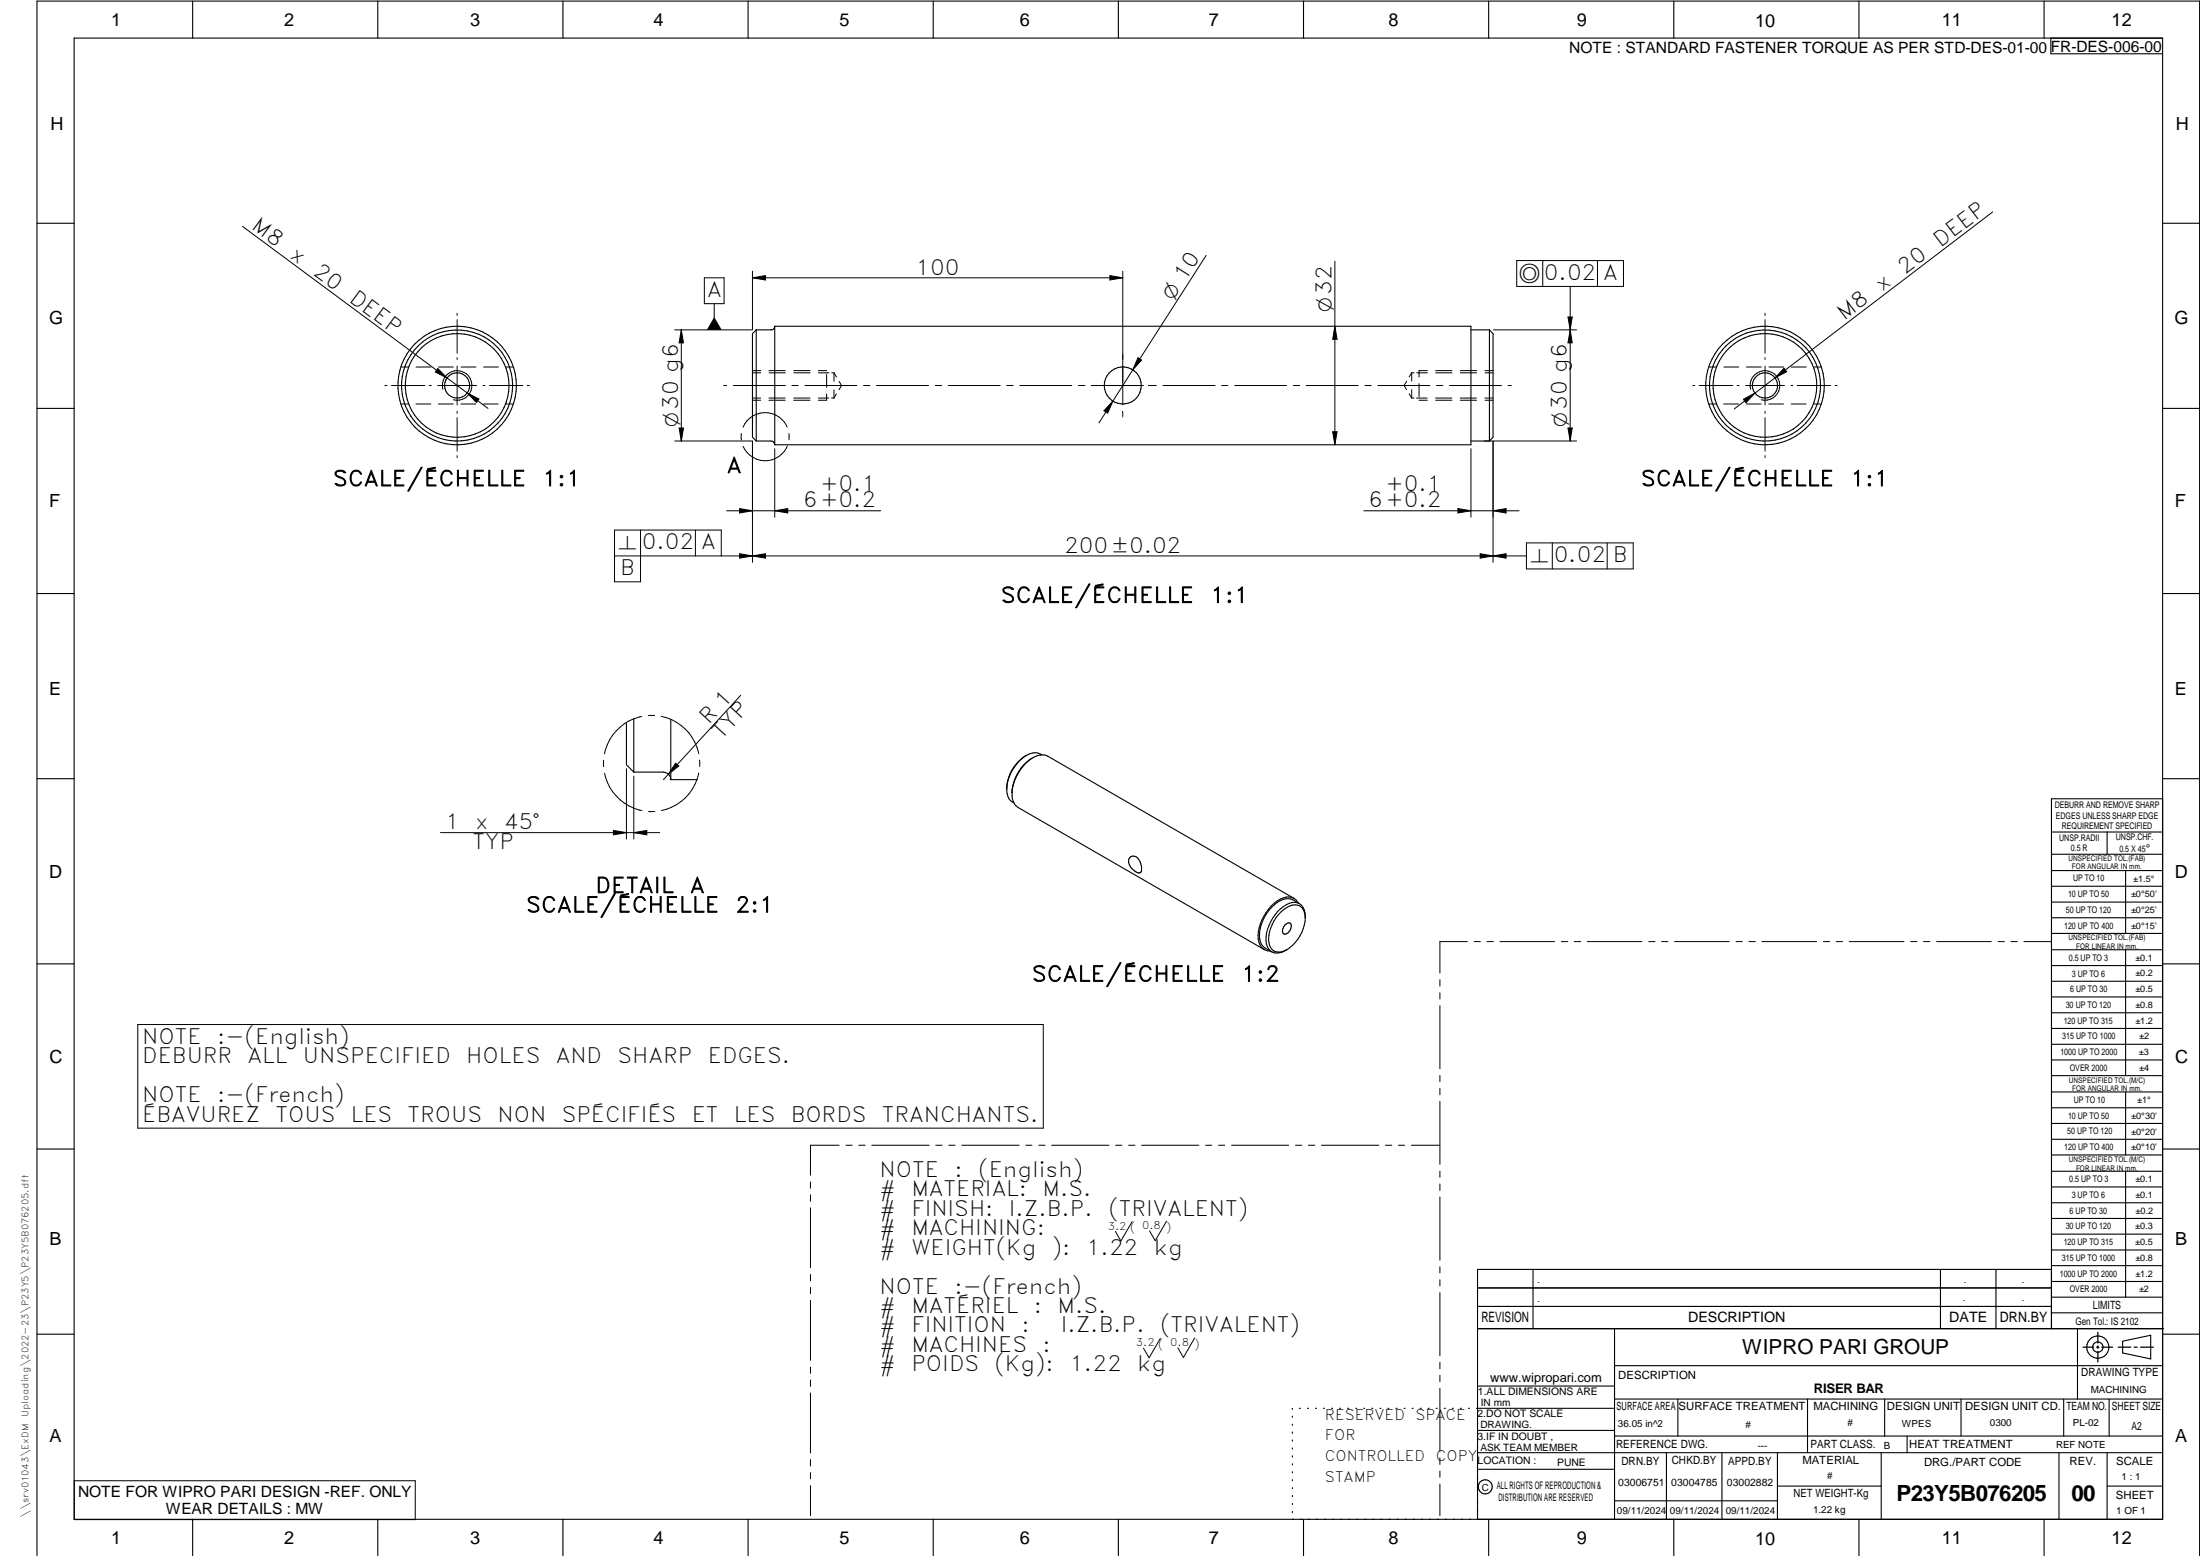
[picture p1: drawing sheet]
<svg xmlns="http://www.w3.org/2000/svg" width="594mm" height="420mm" viewBox="0 0 594 420" stroke-linecap="round" stroke-linejoin="round" font-family="sans-serif">
<g fill="none" stroke="#000" stroke-width=".3">
<path d="M20 10.3h564v400h-564zM52 .3v10M102 .3v10M152 .3v10M202 .3v10M252 .3v10M302 .3v10M352 .3v10M402 .3v10M452 .3v10M502 .3v10M552 .3v10"/>
<path d="M553.8 10.3v4.2h30.2M10 60.3h10M584 60.3h10M204.2 89.1v30M204.2 89.1l-1 1v28l1 1M209.2 88.1h188v32h-188M209.2 88.1v32M209.2 88.1a.94 .94 0 0 1-1 1h-4M397.2 89.1h5M402.2 89.1v30M402.2 89.1l1 1v28l-1 1M10 110.3h10"/>
<path d="M204.2 119.1h4a1.01 1.01 0 0 1 1 1M397.2 119.1h5M584 110.3h10M10 160.3h10M584 160.3h10M169.2 195.1v11.4l1.9 2M171.1 194.1v14.4M181.1 194.2v16.3M10 210.3h10M171.1 208.5h8a1.97 1.97 0 0 1 2 2M181.1 210.5h7.1M277.1 204a10.8 10.8 0 0 0-5.2 9.1"/>
<path d="M278.8 204.7a11.8 11.8 0 0 0-5.5 9.5M281.3 203.8a4.4 4.4 0 0 0-5.5 1.2 11.2 11.2 0 0 0-3.9 9.2 3.1 3.1 0 0 0 1.9 2.6M584 215.7h-30v143.1M584 210.3h10M305.1 231.5a1.75 1.75 0 0 1 2.8 1.3 2.75 2.75 0 0 1 0 2.9 3.3 3.3 0 0 1-3-3.9zM554 224.7h30M554 230.7h30M554 235.1h30M554 239.3h30M569 224.7v6M574 235.1v17M347 249.8a1.07 1.07 0 0 1 1.6-.3 2.07 2.07 0 0 1-1.9 2.7 1.73 1.73 0 0 1 .3-2.4z"/>
<path d="M349.4 242.6l-66.5-38.4a5.3 5.3 0 0 0-6 2 11.9 11.9 0 0 0-3.5 9.5 3.5 3.5 0 0 0 1.5 2.4l66.5 38.3M349.4 242.6l1.2 1.2M349.4 242.6a4.3 4.3 0 0 0-4.5 .7 11.8 11.8 0 0 0-5 11.1 2.99 2.99 0 0 0 3.1 2.4M350.9 244a4.6 4.6 0 0 0-6.9 .4 10.7 10.7 0 0 0-3.6 10 4.3 4.3 0 0 0 3 2.6M350.9 244a4 4 0 0 1 1.6 3.9M350.9 244a4 4 0 0 0-4.4 .8 11.5 11.5 0 0 0-4.5 10 2.97 2.97 0 0 0 4.4 2.2l1.1-.5M352.5 247.9a11 11 0 0 1-5 8.6M352.5 247.9a2.94 2.94 0 0 0-1.1-3 2.94 2.94 0 0 0-3.1-.3 10.3 10.3 0 0 0-5.7 9.8 2.73 2.73 0 0 0 4.1 2.4l.8-.3M554 243.6h30M554 247.8h30M554 252.1h30M554 256.5h30"/>
<path d="M574 256.5v33.9M10 260.3h10M554 260.7h30M554 265h30M554 269.2h30M554 273.5h30M554 277.7h30M584 260.3h10M554 282h30M554 286.2h30M554 290.4h30M554 294.9h30"/>
<path d="M554 299.1h30M574 294.9v17M10 310.3h10M554 303.4h30M554 307.6h30M554 311.9h30M554 316.3h30M574 316.3v34M584 310.3h10M554 320.5h30M554 324.8h30M554 329h30"/>
<path d="M554 333.2h30M554 337.5h30M399 358.8h185.2M399 352.8h155M399 347.8h155M414 342.8v16M436 358.8v51.5M524 342.8v16M539 342.8v16M554 341.8h30M554 346h30M554 350.3h30"/>
<path d="M554 354.5h30M554 342.8h-155v67.5M561 358.8v19M10 360.3h10M399 374.3h37M436 377.8h148M453.1 377.8v10M488.1 377.8v14.5M508.9 377.8v10M529.5 377.8v10M557.3 377.8v10M569.5 377.8v10"/>
<path d="M573.2 362.2l7.6-1.6v6.3l-7.6-1.6zM584 368.8h-148M584 360.3h10M349 380.3v.3M349 382.4v.3M349 384.6v.3M349 386.7v.3M349 388.8v.3M349 391v.3M349 393.1v.3M349 395.3v.3M349 397.4v.3"/>
<path d="M349 399.5v.3M350.9 380.3h.2M353.1 380.3h.2M355.2 380.3h.3M357.4 380.3h.3M359.6 380.3h.3M361.7 380.3h.3M363.9 380.3h.3M366.1 380.3h.3M368.3 380.3h.2M370.4 380.3h.3M372.6 380.3h.3"/>
<path d="M374.8 380.3h.3M376.9 380.3h.4M379.1 380.3h.3M381.3 380.3h.3M383.4 380.3h.4M385.6 380.3h.3M387.8 380.3h.3M390 380.3h.3M392.2 380.3h.3M394.3 380.3h.3M396.5 380.3h.3M398.7 380.3h37.3"/>
<path d="M399 396.7h37M399 392.3h185M399 386.2h37M436 387.8h148M450 392.3v18M465 392.3v18M480 392.3v18M508 392.3v18M515 387.8v4.5M556 392.3v18M569 392.3v18M52 410.3v9.7"/>
<path d="M102 410.3v9.7M152 410.3v9.7M202 410.3v9.7M252 410.3v9.7M302 410.3v9.7M349 401.7v.3M349 403.8v.4M349 406v.3M349 408.1v.3M352 410.3v9.7M402 410.3v9.7M436 405.3h44"/>
<path d="M452 410.3v9.7M480 401.3h28M502 410.3v9.7M552 410.3v9.7M569 401.3h15M10 420v-419.7h584v419.7"/>
<circle cx="123.4" cy="104.1" r="15"/>
<circle cx="123.4" cy="104.1" r="3.4"/>
<circle cx="123.4" cy="104.1" r="16"/>
<circle cx="123.4" cy="104.1" r="14"/>
<circle cx="303.2" cy="104.1" r="5"/>
<circle cx="476.6" cy="104.1" r="14"/>
<circle cx="476.6" cy="104.1" r="15"/>
<circle cx="476.6" cy="104.1" r="3.4"/>
<circle cx="476.6" cy="104.1" r="16"/>
<circle cx="566.5" cy="363.7" r="1.39"/>
<circle cx="566.5" cy="363.8" r="3"/>
<circle cx="401.1" cy="401.5" r="1.9"/>
</g>
<g fill="none" stroke="#000" stroke-width=".27">
<path d="M538.1 57.2l-58.8 44.8M65.5 61.1l55.2 41M190.2 75h5.3v7h-5.3zM203.2 75l3.5-.6v1.2zM203.2 73.2v15.8M203.2 75h100M299.7 74.4l3.5 .6-3.5 .6zM303.2 73.2v36.1M325.7 69l-29 45.2M360.5 70.5v49.6M409.6 70.4h28.8v6.9h-28.8zM416.6 70.4v6.9"/>
<path d="M424 77.3v41.8M431.4 70.4v6.9M108.2 99.1h2.1M112.3 99.1h4.1M118.2 99.5l2.5 2.6-3.1-1.6zM118.4 99.1h4M123.4 84.6v.6M123.4 86.3v9.1M123.4 96.6v.5M123.4 98.8v10.5M124.5 99.1h4M130.6 99.1h4"/>
<path d="M136.6 99.1h2M182.2 89.1h21M184 89.1v30M184 89.1l.6 3.5h-1.2zM192.9 82v7.1M307.3 96.6l1 .6-2.4 2.7zM360.5 88.1l.6 3.5h-1.2zM403.3 89.1h22.4M423.4 85.6h1.2l-.6 3.5zM424 89.1l.6 3.5h-1.2zM461.4 99.1h2M465.5 99.1h4"/>
<path d="M471.6 99.1h4M476.6 84.6v.6M476.6 86.3v9.1M476.6 96.6v.5M476.6 98.8v10.5M477.7 99.1h4M481.7 99.4l.8 1-3.2 1.6zM483.7 99.1h4.1M489.8 99.1h2M103.9 104.1h.6M105.7 104.1h9M108.2 109.1h2"/>
<path d="M112.3 109.1h4M115.9 104.1h.6M118.2 104.1h10.5M118.4 109.1h4M119.6 105.1a4 4 0 0 1 3.5-5 4 4 0 0 1 4.3 4.3 4 4 0 0 1-5 3.5M120.7 102.1l11.1 8.2M123.4 111.1v.5M123.4 112.8v9M124.5 109.1h4M126.2 106.1l3.1 1.6-.7 1zM130.4 104.1h.6M130.5 109.1h4"/>
<path d="M132.2 104.1h9M136.6 109.1h2M142.4 104.1h.6M182.2 119.1h21M183.4 115.6h1.2l-.6 3.5zM195.4 104.1h.8M198 104.1h14.1M200.2 117.1v1.7M203.2 100.7h2.2M203.2 107.5h2.2M203.2 100.1h2.2M203.2 108.1h2.2"/>
<path d="M203.2 119.1v32.7M207.6 107.5h4.4M207.6 100.1h4.4M207.6 108.1h4.4M207.7 100.7h4.4M212.5 115.3a6.5 6.5 0 0 0-5.9-3.9 6.5 6.5 0 0 0-5.9 4M213.1 117.1v1.6M213.9 104.1h1.7M214.3 107.5h4.4M214.3 100.1h4.4M214.3 108.1h4.4M214.4 100.7h4.4"/>
<path d="M217.4 104.1h14M221 107.5h2.8M221 100.1h2.2M221 100.7h2.9M223.2 106.4v1.7h-2.2M223.2 101.1v3.5M224.5 107.5h.7M224.6 100.7h.6M225.2 100.7v2.3M225.2 105.3v2.2M225.2 100.7l.7 1.1M225.8 106.4l-.6 1.1"/>
<path d="M226.6 103l.6 1.1-.6 1.1M233.2 104.1h1.7M236.7 104.1h14M252.6 104.1h1.6M256 104.1h14.1M271.9 104.1h1.7M275.4 104.1h14M291.2 104.1h1.7M294.7 104.1h14.1M300.5 108.3l-1.4 3.2-1-.6zM303.2 111.3v1.1M303.2 112.5v.1"/>
<path d="M310.4 104.1h1.8M314.1 104.1h14M329.9 104.1h1.7M333.4 104.1h14M349.2 104.1h1.7M352.7 104.1h14.1M359.9 116.6h1.2l-.6 3.5zM368.6 104.1h1.7M372.1 104.1h14M379.9 103l-.7 1.1 .6 1.1M380.5 106.3l.7 1.2M381.2 100.7v2.2"/>
<path d="M381.2 105.2v2.3M381.2 107.5h.6M381.2 100.7l-.7 1.1M381.2 100.7h.7M382.5 107.5h2.9M382.6 100.7h2.8M383.2 108.1h2.2M383.2 103.6v3.5M385.4 100.1h-2.2v1.7M387.6 107.5h4.4M387.7 100.7h4.4M387.7 108.1h4.4"/>
<path d="M387.7 100.1h4.4M387.9 104.1h1.7M391.4 104.1h14.1M394.3 107.5h4.4M394.3 100.7h4.4M394.3 108.1h4.4M394.3 100.1h4.4M400.8 119.1h24.9M401 107.5h2.2M401 100.7h2.2M401 108.1h2.2M401 100.1h2.2"/>
<path d="M403.2 119.1v32.7M407.2 104.1h.9M423.4 115.6h1.2l-.6 3.5zM457.1 104.1h.6M458.8 104.1h9.1M461.4 109.1h2M465.4 109.1h4.1M469.1 104.1h.5M470.8 107.8l3.1-1.7-2.4 2.7zM471.4 104.1h10.5M471.5 109.1h4.1M472.7 105.1a4 4 0 0 1 3.6-5 4 4 0 0 1 4.3 4.3 4 4 0 0 1-5 3.6"/>
<path d="M476.6 111.1v.5M476.6 112.8v9M477.6 109.1h4M479.3 102l-11 8.4M483.6 104.1h.5M483.7 109.1h4M485.3 104.1h9.1M489.8 109.1h2M495.5 104.1h.6M123.4 123v.6M196.2 137.9h41.6M199.7 137.3l3.5 .6-3.5 .6z"/>
<path d="M209.2 121.2v18.5M209.2 137.9l3.5-.6v1.2zM212.6 120.4a6.5 6.5 0 0 1-5.9 4 6.5 6.5 0 0 1-6-3.9M368.3 137.9h41.9M393.7 137.3l3.5 .6-3.5 .6zM397.2 121.2v18.5M403.2 137.9l3.5-.6v1.2zM476.6 123v.6M173 143.1v14h-7.1v-14h28.9v7M187.8 143.1v7M199.7 149.5v1.2l7-1.2v1.2zM399.7 149.5v1.2l7-1.2v1.2z"/>
<path d="M412.2 150.1h-246.3M412.2 146.6h28.8v7h-28.8zM419.2 146.6v7M434 146.6v7M173.3 193.5a13 13 0 0 0-10.1 10M175.1 193.2h1.7M178.6 193.4a13 13 0 0 1 10.1 10.1M200 187.7l-20.9 22.8M163 205.3v1.7M163.3 208.8a12.9 12.9 0 0 0 10 10.1M169.2 207.6v19M171.1 209.5v17.1"/>
<path d="M175.1 219.1h1.7M182.4 206.1l.9 .7-2.8 2.2zM188.7 208.7a12.8 12.8 0 0 1-10.1 10.2M188.9 205.3v1.7M118.9 224.8h59.2M165.6 224.2l3.6 .6-3.6 .6zM171.1 224.8l3.6-.6v1.2zM396.2 254.3h-7.4v8.5M398.1 254.3h1.6M401.5 254.3h1.8M405 254.3h14.8M421.6 254.3h1.7"/>
<path d="M425.1 254.3h1.7M428.6 254.3h14.8M445.2 254.3h1.7M448.7 254.3h1.7M452.2 254.3h14.8M468.8 254.3h1.7M472.3 254.3h1.7M475.8 254.3h14.8M492.4 254.3h1.7M495.8 254.3h1.8M499.4 254.3h14.7M516 254.3h1.6"/>
<path d="M519.4 254.3h1.8M522.9 254.3h14.8M539.5 254.3h1.7M543 254.3h1.7M546.5 254.3h7.4M37.2 276.6h244.5v28h-244.5zM388.8 264.5v1.8M388.8 268.1v1.6M388.8 271.6v17M388.8 290.4v1.7M388.8 293.9v1.7M388.8 297.4v17"/>
<path d="M218.9 319.2v1.6M226.6 309.2h-7.7v8.1M228.4 309.2h1.7M231.9 309.2h1.7M235.4 309.2h15.5M252.7 309.2h1.7M256.2 309.2h1.7M259.7 309.2h15.5M277 309.2h1.7M280.5 309.2h1.7M284 309.2h15.5M301.2 309.2h1.8"/>
<path d="M304.8 309.2h1.7M308.3 309.2h15.5M325.5 309.2h1.7M329.1 309.2h1.6M332.6 309.2h15.4M349.8 309.2h1.7M353.3 309.2h1.7M356.8 309.2h15.5M374.1 309.2h1.7M377.6 309.2h1.7M381.1 309.2h7.7M388.8 316.2v1.7"/>
<path d="M388.8 319.7v1.7M218.9 322.6v1.8M218.9 326.1v16.2M305.7 329.9l-3 5.2-1.5-2.6M315 329.8l-3.1 5.2-1.5-2.6M388.8 323.2v17.1M218.9 344.1v1.8M218.9 347.6v1.7M218.9 351.2v16.1M388.8 342.1v1.6M388.8 345.6v1.7M388.8 349v17.1"/>
<path d="M218.9 369.1v1.7M218.9 372.6v1.8M218.9 376.1v16.2M313.3 361.4l-3 5.2-1.5-2.6M322.6 361.3l-3 5.3-1.6-2.7M388.8 367.9v1.7M388.8 371.4v1.7M388.8 374.9v17M20.1 399.8h92v10.5h-92zM218.9 394.1v1.8M218.9 397.6v1.7M388.8 393.7v1.7"/>
<path d="M388.8 397.2v1.7M218.9 401.2v8.1M388.8 400.7v8.6"/>
</g>
<path d="M566.5 359.7v3M562.5 363.8h2.9M566.1 363.8h.7M566.5 363.4v.7M566.5 364.9v2.8M567.6 363.8h2.9M572 363.8h3.4M576.3 363.8h.8M578 363.8h3.5" fill="none" stroke="#000" stroke-width=".34"/>
<g fill="#000">
<path d="M203.2 75l3.5-.6v1.2zM299.7 74.4l3.5 .6-3.5 .6zM118.2 99.5l2.5 2.6-3.1-1.6zM184 89.1l.6 3.5h-1.2zM192.9 85.6l2 3.5h-4zM307.3 96.6l1 .6-2.4 2.7zM360.5 88.1l.6 3.5h-1.2zM423.4 85.6h1.2l-.6 3.5zM424 89.1l.6 3.5h-1.2zM126.2 106.1l3.1 1.6-.7 1zM183.4 115.6h1.2l-.6 3.5zM300.5 108.3l-1.4 3.2-1-.6z"/>
<path d="M359.9 116.6h1.2l-.6 3.5zM423.4 115.6h1.2l-.6 3.5zM470.8 107.8l3.1-1.7-2.4 2.7zM481.7 99.4l.8 1-3.2 1.6zM199.7 137.3l3.5 .6-3.5 .6zM209.2 137.9l3.5-.6v1.2zM393.7 137.3l3.5 .6-3.5 .6zM403.2 137.9l3.5-.6v1.2zM199.7 149.5l3.5 .6-3.5 .6zM203.2 150.1l3.5-.6v1.2zM399.7 149.5l3.5 .6-3.5 .6zM403.2 150.1l3.5-.6v1.2z"/>
<path d="M182.4 206.1l.9 .7-2.8 2.2zM165.6 224.2l3.6 .6-3.6 .6zM171.1 224.8l3.6-.6v1.2z"/>
</g>
<g font-size="6">
<text x="512.1" y="405.2">P23Y5B076205</text>
<text x="559.4" y="405.2">00</text>
</g>
<g font-size="5.7">
<text x="67.7" y="61.7" transform="rotate(37 67.7 61.7)">M8</text>
<text x="78" y="69.3" transform="rotate(37 78 69.3)">x</text>
<text x="524" y="66.9" transform="rotate(-37 524 66.9)">DEEP</text>
<text x="84.3" y="74" transform="rotate(37 84.3 74)">20</text>
<text x="247.3" y="74.1">100</text>
<text x="416.9" y="75.6">0.02 A</text>
<text x="514.4" y="74.2" transform="rotate(-37 514.4 74.2)">20</text>
<text x="94" y="81.2" transform="rotate(37 94 81.2)">DEEP</text>
<text x="190.9" y="80.3">A</text>
<text x="508.2" y="78.9" transform="rotate(-37 508.2 78.9)">x</text>
<text x="498" y="86.7" transform="rotate(-37 498 86.7)">M8</text>
<text x="89.9" y="131.2">SCALE/ÉCHELLE</text>
<text x="146.4" y="131.2">1:1</text>
<text x="196.3" y="127.7">A</text>
<text x="443.1" y="131.2">SCALE/ÉCHELLE</text>
<text x="499.6" y="131.2">1:1</text>
<text x="216.8" y="137">6+0.2</text>
<text x="221.4" y="132.5">+0.1</text>
<text x="369.5" y="137">6+0.2</text>
<text x="374.1" y="132.5">+0.1</text>
<text x="173.3" y="148.4">0.02 A</text>
<text x="287.4" y="149.2">200±0.02</text>
<text x="167.5" y="155.4">B</text>
<text x="419.6" y="151.8">0.02 B</text>
<text x="270.2" y="162.7">SCALE/ÉCHELLE</text>
<text x="326.8" y="162.7">1:1</text>
<text x="191.4" y="195.9" transform="rotate(-47 191.4 195.9)">R 1</text>
<text x="194.9" y="199.9" transform="rotate(-47 194.9 199.9)">TYP</text>
<text x="120.2" y="223.9">1</text>
<text x="128.3" y="223.9">x</text>
<text x="136.1" y="223.9">45°</text>
<text x="127.6" y="229.2">TYP</text>
<text x="160.8" y="241.1">DETAIL</text>
<text x="186.3" y="241.1">A</text>
<text x="142.1" y="246.3">SCALE/ÉCHELLE</text>
<text x="198.6" y="246.3">2:1</text>
<text x="278.6" y="265">SCALE/ÉCHELLE</text>
<text x="335.2" y="265">1:2</text>
<text x="38.4" y="281.9">NOTE</text>
<text x="58.6" y="281.9">:-(English)</text>
<text x="38.4" y="287.1">DEBURR</text>
<text x="66.9" y="287.1">ALL</text>
<text x="81.8" y="287.1">UNSPECIFIED</text>
<text x="125.9" y="287.1">HOLES</text>
<text x="150.1" y="287.1">AND</text>
<text x="166.8" y="287.1">SHARP</text>
<text x="191.1" y="287.1">EDGES.</text>
<text x="38.4" y="297.6">NOTE</text>
<text x="58.6" y="297.6">:-(French)</text>
<text x="38.4" y="302.9">ÉBAVUREZ</text>
<text x="74.4" y="302.9">TOUS</text>
<text x="94.7" y="302.9">LES</text>
<text x="110.1" y="302.9">TROUS</text>
<text x="134.3" y="302.9">NON</text>
<text x="151.7" y="302.9">SPÉCIFIÉS</text>
<text x="186.8" y="302.9">ET</text>
<text x="198.2" y="302.9">LES</text>
<text x="213.5" y="302.9">BORDS</text>
<text x="238.2" y="302.9">TRANCHANTS.</text>
<text x="237.5" y="317.8">NOTE</text>
<text x="257.7" y="317.8">:</text>
<text x="264.1" y="317.8">(English)</text>
<text x="237.5" y="323">#</text>
<text x="246.1" y="323">MATERIAL:</text>
<text x="281.5" y="323">M.S.</text>
<text x="237.5" y="328.3">#</text>
<text x="246.1" y="328.3">FINISH:</text>
<text x="272.4" y="328.3">I.Z.B.P.</text>
<text x="299.3" y="328.3">(TRIVALENT)</text>
<text x="237.5" y="333.5">#</text>
<text x="246.1" y="333.5">MACHINING:</text>
<text x="237.5" y="338.8">#</text>
<text x="246.1" y="338.8">WEIGHT(Kg</text>
<text x="284" y="338.8">):</text>
<text x="293.3" y="338.8">1.22</text>
<text x="311.6" y="338.8">kg</text>
<text x="237.5" y="349.3">NOTE</text>
<text x="257.7" y="349.3">:-(French)</text>
<text x="237.5" y="354.5">#</text>
<text x="237.5" y="359.8">#</text>
<text x="246.1" y="359.8">FINITION</text>
<text x="246.1" y="354.5">MATÉRIEL</text>
<text x="275.8" y="359.8">:</text>
<text x="279.2" y="354.5">:</text>
<text x="285.6" y="354.5">M.S.</text>
<text x="286.4" y="359.8">I.Z.B.P.</text>
<text x="313.3" y="359.8">(TRIVALENT)</text>
<text x="237.5" y="365">#</text>
<text x="246.1" y="365">MACHINES</text>
<text x="281.5" y="365">:</text>
<text x="237.5" y="370.3">#</text>
<text x="246.1" y="370.3">POIDS</text>
<text x="268.5" y="370.3">(Kg):</text>
<text x="288.8" y="370.3">1.22</text>
<text x="307.1" y="370.3">kg</text>
</g>
<text font-size="5.6" x="470.5" y="365.5">WIPRO PARI GROUP</text>
<g font-size="5.4">
<text x="410.2" y="75.6">a</text>
<text x="316.7" y="81.3" transform="rotate(-57 316.7 81.3)">O 10</text>
<text x="359.6" y="84.4" transform="rotate(-90 359.6 84.4)">O32</text>
<text x="183.1" y="115.4" transform="rotate(-90 183.1 115.4)">O30 g6</text>
<text x="423.1" y="115.4" transform="rotate(-90 423.1 115.4)">O30 g6</text>
<text x="167" y="148.4">n</text>
<text x="413.3" y="151.8">n</text>
</g>
<g font-size="4.9">
<text x="30" y="6.9">1</text>
<text x="76.7" y="6.9">2</text>
<text x="127" y="6.9">3</text>
<text x="176.5" y="6.9">4</text>
<text x="226.7" y="6.9">5</text>
<text x="275.4" y="6.9">6</text>
<text x="326.4" y="6.9">7</text>
<text x="375" y="6.9">8</text>
<text x="425.8" y="6.9">9</text>
<text x="473.9" y="7.3">10</text>
<text x="524.3" y="6.9">11</text>
<text x="570.2" y="6.9">12</text>
<text x="13.6" y="35.1">H</text>
<text x="587.6" y="35.1">H</text>
<text x="13.2" y="87.5">G</text>
<text x="587.2" y="87.5">G</text>
<text x="13.2" y="137">F</text>
<text x="587.2" y="137">F</text>
<text x="13.2" y="187.6">E</text>
<text x="587.2" y="187.6">E</text>
<text x="13.2" y="237">D</text>
<text x="587.2" y="237">D</text>
<text x="13.4" y="287.1">C</text>
<text x="587.4" y="287.1">C</text>
<text x="13.4" y="336.2">B</text>
<text x="587.4" y="336.2">B</text>
<text x="13.4" y="389.3">A</text>
<text x="587.4" y="389.3">A</text>
<text x="30" y="416.9">1</text>
<text x="76.7" y="416.9">2</text>
<text x="127" y="416.9">3</text>
<text x="176.5" y="416.9">4</text>
<text x="226.7" y="416.9">5</text>
<text x="275.4" y="416.9">6</text>
<text x="326.4" y="416.9">7</text>
<text x="375" y="416.9">8</text>
<text x="425.8" y="416.9">9</text>
<text x="473.9" y="417.3">10</text>
<text x="524.3" y="416.9">11</text>
<text x="570.2" y="416.9">12</text>
</g>
<g font-size="4.2">
<text x="423.7" y="14.3">NOTE : STANDARD FASTENER TORQUE AS PER STD-DES-01-00</text>
<text x="553.8" y="14">FR-DES-006-00</text>
<text x="21.1" y="404.3">NOTE FOR WIPRO PARI DESIGN -REF. ONLY</text>
<text x="44.8" y="408.8">WEAR DETAILS : MW</text>
</g>
<g font-size="3.9">
<text x="400" y="357.1">REVISION</text>
<text x="455.9" y="357.1">DESCRIPTION</text>
<text x="526.4" y="357.1">DATE</text>
<text x="540" y="357.1">DRN.BY</text>
<text x="357.8" y="383.3">RESERVED</text>
<text x="382.3" y="383.3">SPACE</text>
<text x="357.8" y="388.9">FOR</text>
<text x="357.8" y="394.5">CONTROLLED</text>
<text x="387.8" y="394.5">COPY</text>
<text x="357.8" y="400">STAMP</text>
</g>
<text font-size="3.6" x="489.8" y="376.1">RISER BAR</text>
<text font-size="3.5" x="402.4" y="373.3">www.wipropari.com</text>
<g font-size="3.1">
<text x="565.1" y="353.5">LIMITS</text>
<text x="562" y="371.7">DRAWING TYPE</text>
<text x="437" y="372.3">DESCRIPTION</text>
<text x="436.5" y="380.8">SURFACE AREA</text>
<text x="453.3" y="380.8">SURFACE TREATMENT</text>
<text x="489.7" y="380.8">MACHINING</text>
<text x="509.5" y="380.8">DESIGN UNIT</text>
<text x="530.6" y="380.8">DESIGN UNIT CD.</text>
<text x="558" y="380.6">TEAM NO.</text>
<text x="570.3" y="380.7">SHEET SIZE</text>
<text x="575.6" y="386.1">A2</text>
<text x="436.4" y="391.1">REFERENCE DWG.</text>
<text x="437.8" y="395.5">DRN.BY</text>
<text x="451.4" y="395.4">CHKD.BY</text>
<text x="466.6" y="395.5">APPD.BY</text>
<text x="486.7" y="395.4">MATERIAL</text>
<text x="488.9" y="390.9">PART CLASS.</text>
<text x="515.6" y="390.9">HEAT TREATMENT</text>
<text x="519.6" y="395.9">DRG./PART CODE</text>
<text x="558.9" y="395.5">REV.</text>
<text x="571.4" y="395.6">SCALE</text>
<text x="484.3" y="404.2">NET WEIGHT-Kg</text>
<text x="571.4" y="404.7">SHEET</text>
</g>
<text font-size="3" x="579.5" y="230.1">°</text>
<g font-size="2.8">
<text x="299.1" y="332.1">3.2 ( 0.8 )</text>
<text x="560.4" y="357.7">Gen Tol.: IS 2102</text>
<text x="306.7" y="363.6">3.2 ( 0.8 )</text>
<text x="399.1" y="376.6">1.ALL DIMENSIONS ARE</text>
<text x="399" y="382.7">2.DO NOT SCALE</text>
<text x="399" y="388.7">3.IF IN DOUBT ,</text>
<text x="399" y="395.4">LOCATION :</text>
<text x="420.5" y="396">PUNE</text>
<text x="404.2" y="402">ALL RIGHTS OF REPRODUCTION &amp;</text>
<text x="437" y="401.2">03006751</text>
<text x="451.3" y="401.2">03004785</text>
<text x="466.3" y="401.2">03002882</text>
<text x="404.7" y="405.4">DISTRIBUTION ARE RESERVED</text>
</g>
<g font-size="2.7">
<text x="564.6" y="376.2">MACHINING</text>
<text x="399.9" y="379.7">IN mm</text>
<text x="399.7" y="385.7">DRAWING.</text>
<text x="436.9" y="385.4">36.05 in^2</text>
<text x="471.4" y="385.5">#</text>
<text x="498.9" y="385">#</text>
<text x="513.6" y="385.3">WPES</text>
<text x="537.3" y="385.1">0300</text>
<text x="559.7" y="385.1">PL-02</text>
<text x="399.7" y="391.8">ASK TEAM MEMBER</text>
<text x="474.6" y="391.2">---</text>
<text x="508.7" y="391.2">B</text>
<text x="555.2" y="391.1">REF NOTE</text>
<text x="493.4" y="399.5">#</text>
<text x="572.8" y="399.7">1 : 1</text>
<text x="400.1" y="402.5">C</text>
<text x="436.6" y="408.7">09/11/2024</text>
<text x="450.9" y="408.8">09/11/2024</text>
<text x="466" y="408.9">09/11/2024</text>
<text x="489.6" y="408.5">1.22 kg</text>
<text x="571.4" y="408.7">1 OF 1</text>
</g>
<g font-size="2.5">
<text x="554.9" y="218.3">DEBURR AND REMOVE SHARP</text>
<text x="555.2" y="221">EDGES UNLESS SHARP EDGE</text>
<text x="556.1" y="227.1">UNSP.RADII</text>
<text x="556.8" y="223.8">REQUIREMENT SPECIFIED</text>
<text x="571.4" y="226.9">UNSP.CHF.</text>
<text x="559.2" y="229.9">0.5 R</text>
<text x="572.3" y="230.1">0.5 X 45</text>
<text x="559.8" y="238">UP TO 10</text>
<text x="576.1" y="238.1">±1.5°</text>
<text x="558.5" y="242.2">10 UP TO 50</text>
<text x="575.5" y="242.3">±0°50'</text>
<text x="557.4" y="250.7">120 UP TO 400</text>
<text x="557.9" y="246.5">50 UP TO 120</text>
<text x="575.5" y="250.7">±0°15'</text>
<text x="575.5" y="246.5">±0°25'</text>
<text x="558.7" y="259.4">0.5 UP TO 3</text>
<text x="559.5" y="263.7">3 UP TO 6</text>
<text x="576.6" y="263.6">±0.2</text>
<text x="576.6" y="259.4">±0.1</text>
<text x="559" y="267.9">6 UP TO 30</text>
<text x="576.6" y="267.9">±0.5</text>
<text x="557.8" y="272.2">30 UP TO 120</text>
<text x="576.6" y="272.2">±0.8</text>
<text x="556.9" y="280.7">315 UP TO 1000</text>
<text x="557.3" y="276.4">120 UP TO 315</text>
<text x="576.6" y="276.4">±1.2</text>
<text x="577.7" y="280.7">±2</text>
<text x="556.4" y="284.9">1000 UP TO 2000</text>
<text x="577.6" y="284.9">±3</text>
<text x="558.9" y="289.2">OVER 2000</text>
<text x="577.7" y="289.3">±4</text>
<text x="560" y="297.9">UP TO 10</text>
<text x="577.1" y="297.9">±1°</text>
<text x="558.5" y="302.1">10 UP TO 50</text>
<text x="575.5" y="302.1">±0°30'</text>
<text x="557.4" y="310.6">120 UP TO 400</text>
<text x="558.2" y="306.3">50 UP TO 120</text>
<text x="575.5" y="310.6">±0°10'</text>
<text x="575.5" y="306.4">±0°20'</text>
<text x="558.8" y="319.2">0.5 UP TO 3</text>
<text x="559.4" y="323.4">3 UP TO 6</text>
<text x="576.6" y="319.2">±0.1</text>
<text x="576.6" y="323.5">±0.1</text>
<text x="558.9" y="327.7">6 UP TO 30</text>
<text x="576.7" y="327.7">±0.2</text>
<text x="557.8" y="332">30 UP TO 120</text>
<text x="576.6" y="332">±0.3</text>
<text x="556.8" y="340.5">315 UP TO 1000</text>
<text x="557.3" y="336.3">120 UP TO 315</text>
<text x="576.6" y="336.3">±0.5</text>
<text x="576.6" y="340.5">±0.8</text>
<text x="415.2" y="346.4">.</text>
<text x="530.3" y="346.5">.</text>
<text x="545.9" y="346.4">.</text>
<text x="556.2" y="344.7">1000 UP TO 2000</text>
<text x="576.6" y="344.7">±1.2</text>
<text x="415.2" y="351.5">.</text>
<text x="530" y="351.3">.</text>
<text x="545.9" y="351.4">.</text>
<text x="558.9" y="349">OVER 2000</text>
<text x="577.6" y="349">±2</text>
</g>
<g font-size="2.4">
<text x="7.7" y="382.7" transform="rotate(-90 7.7 382.7)">Uploading\2022-23\P23Y5\P23Y5B076205.dft</text>
<text x="7.7" y="409.8" transform="rotate(-90 7.7 409.8)">\\srv01043\ExDM</text>
</g>
<g font-size="2.1">
<text x="558.5" y="232.4">UNSPECIFIED TOL.(FAB)</text>
<text x="559.5" y="234.7">FOR ANGULAR IN mm.</text>
<text x="558.6" y="253.9">UNSPECIFIED TOL.(FAB)</text>
<text x="560.7" y="256.3">FOR LINEAR IN mm.</text>
<text x="558.7" y="292.3">UNSPECIFIED TOL.(M/C)</text>
<text x="559.6" y="294.7">FOR ANGULAR IN mm.</text>
<text x="558.7" y="313.7">UNSPECIFIED TOL.(M/C)</text>
<text x="560.6" y="316.1">FOR LINEAR IN mm.</text>
</g>
</svg>
